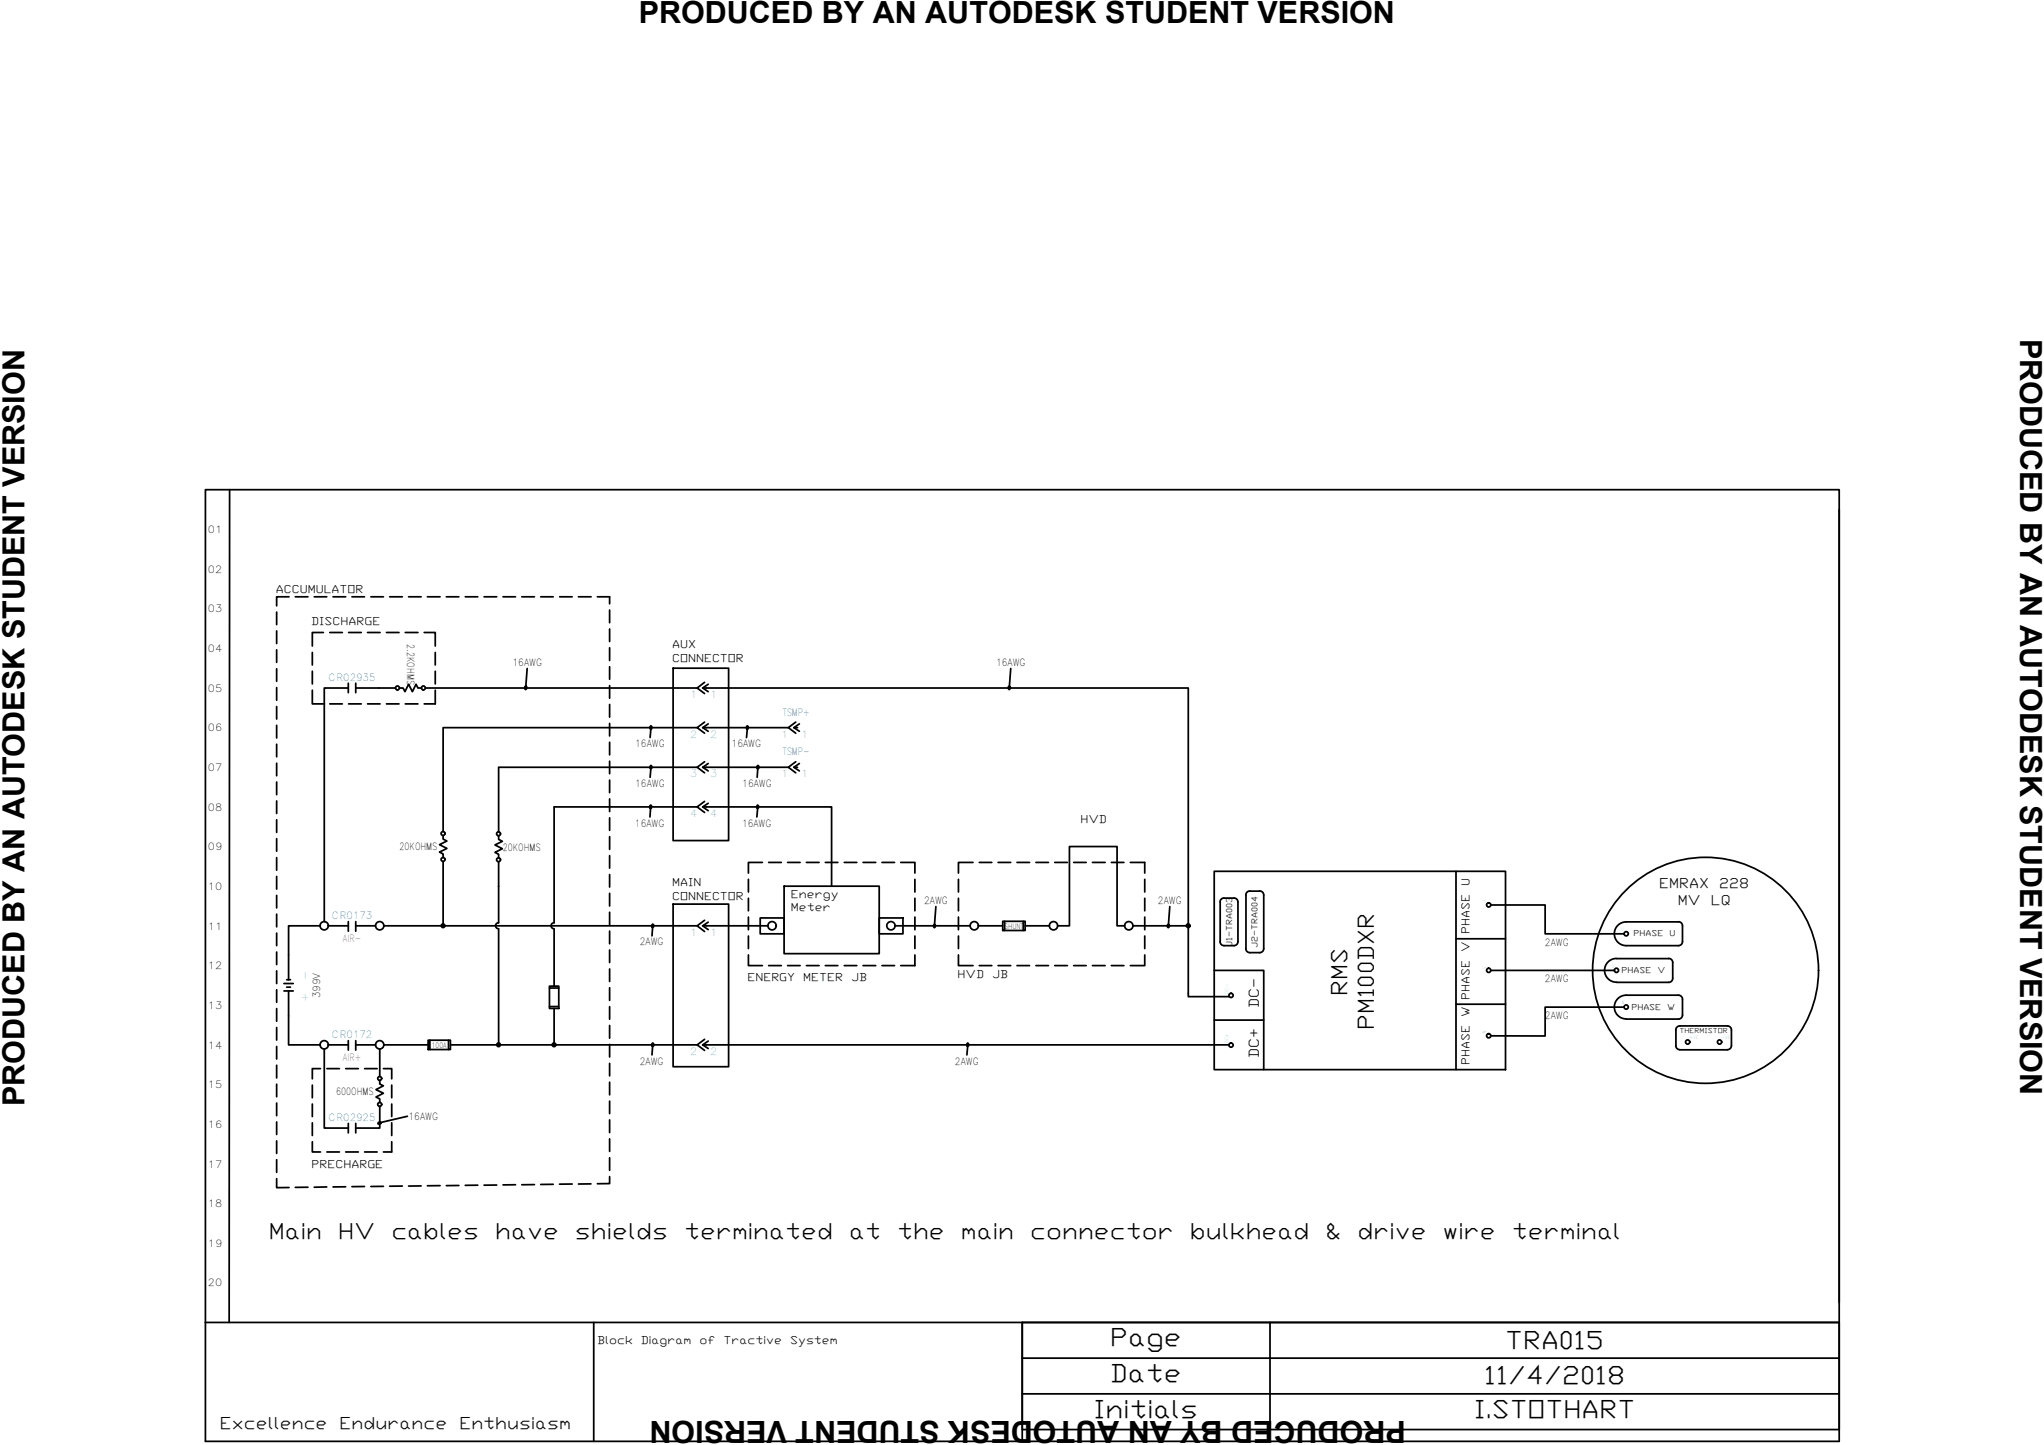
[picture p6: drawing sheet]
<svg xmlns="http://www.w3.org/2000/svg" width="297mm" height="210mm" viewBox="0 0 297 210" stroke-linecap="round" stroke-linejoin="round" font-family="sans-serif">
<g fill="none" stroke="#000" stroke-width=".25">
<path d="M29.9 71.1h237.4v138.3h-237.4zM33.4 71.1l-.1 121M267.3 74v115.2M40.2 88.9v1.8M40.2 91.6v1.9M40.2 94.4v1.8M40.2 97.1v1.9M40.2 99.9v1.8M42 86.7h-1.8v1.3M42.9 86.7h1.9M45.4 94.8v1.8M45.4 97.5v1.8"/>
<path d="M45.7 86.7h1.8M47 91.9h-1.6v1.9M47.9 91.9h1.8M48.4 86.7h1.8M50.6 99.9h-3.5v34M50.6 99.2v1.4M50.7 91.9h1.8M51.1 86.7h1.9M51.7 99.9h5.8M51.7 99.2v1.4M53.4 91.9h1.8M53.9 86.7h1.8"/>
<path d="M56.2 91.9h1.8M56.6 86.7h1.9M58 99.9h.6l.3 .6 .5-1.1 .5 1.1 .6-1.1 .2 .5h.6M58.9 91.9h1.8M59.4 86.7h1.8M61.6 91.9h1.7v1.9M61.8 99.9h39.5M62.1 86.7h1.9M63.3 94.8v1.8M63.3 97.5v1.8M64.9 86.7h1.8M67.6 86.7h1.8"/>
<path d="M70.3 86.7h1.9M73.1 86.7h1.8M75.8 86.7h1.9M76.6 97.1l-.2 2.5-.1 .2-.1 .2 .2 .2 .1-.2v-.3M78.6 86.7h1.8M81.3 86.7h1.8M84.1 86.7h1.8M86.8 86.7h1.8v1M88.6 88.6v1.9M88.6 91.4v1.8M88.6 94.1v1.8M88.6 96.9v1.8"/>
<path d="M88.6 99.6v1.8M97.8 97.1h8.1v25h-8.1zM102.1 99.9h70.6v34.6M102.4 99.1l-1.1 .8 1.1 .8M102.9 99.4l-.8 .5 .8 .6M146.9 97.1l-.2 2.5-.2 .2v.2l.1 .2 .2-.2v-.3M40.2 102.6v1.9M40.2 105.4v1.8M40.2 108.1v1.8M40.2 110.9v1.8M40.2 113.6v1.8M40.2 116.3v1.9"/>
<path d="M40.2 119.1v1.8M45.4 100.3v1.9h1.6M47.9 102.2h1.8M50.7 102.2h1.8M53.4 102.2h1.8M56.2 102.2h1.8M58.9 102.2h1.8M63.3 100.3v1.9h-1.7M72.5 111.5h28.8M72.5 111.5v9.4M88.6 102.3v1.9M88.6 105.1v1.8"/>
<path d="M88.6 107.8v1.9M88.6 110.6v1.8M88.6 113.3v1.8M88.6 116v1.9M88.6 118.8v1.8M94.5 117.4l-.1-.3 .2-.2 .1 .2v.3l-.2 .1v1.2M94.5 105.9v-.3l.1-.2 .1 .2v.2l-.1 .2-.1 1.1M94.5 111.6v-.3l.1-.1 .1 .1v.3l-.1 .1-.1 1.2M101.3 105.7h-36.9v15.1M101.3 117.2h-20.8v16.9M102.1 117.2h18.7v11.5M102.1 105.7h12.5"/>
<path d="M102.1 111.5h12.5M102.4 110.7l-1.1 .8 1.1 .8M102.4 104.9l-1.1 .8 1.1 .8M102.4 116.4l-1.1 .8 1.1 .8M102.9 110.9l-.8 .6 .8 .5M102.9 105.1l-.8 .6 .8 .5M102.9 116.7l-.8 .5 .8 .6M108.5 105.9v-.3l.1-.2 .1 .2v.2l-.1 .2-.1 1.1M110 117.4v-.3l.1-.2 .1 .2v.3l-.1 .1-.1 1.2M110.1 111.6l-.1-.3 .2-.1 .1 .1v.3l-.2 .1-.1 1.2M115.4 105.7h.5M115.4 111.5h.5"/>
<path d="M115.6 104.9l-1 .8 1 .8M115.6 110.7l-1 .8 1 .8M116.2 105.1l-.8 .6 .8 .5M116.2 110.9l-.8 .6 .8 .5M40.2 121.8v1.8M40.2 124.6v1.8M40.2 127.3v1.9M40.2 130.1v1.8M40.2 132.8v1.8M40.2 135.5v1.9M40.2 138.3v1.8M46.6 134.5h-4.7v7.8"/>
<path d="M47.7 134.5h2.9M50.6 133.9v1.4M51.7 133.9v1.4M51.7 134.5h2.9M55.8 134.5h45.5M64.4 121.4v.5l.5 .3-1 .5 1 .5-1 .6 .5 .3v.5M64.4 125.1v9.4M72.4 134a.43 .43 0 0 0-.4 .5 .43 .43 0 0 0 .4 .4M72.5 121.4v.5l.5 .3-1.1 .5 1.1 .6-1.1 .5 .6 .3v.5M72.5 125.2v8.9M72.5 134.9v16.9M80.5 134a.43 .43 0 0 0-.4 .5 .43 .43 0 0 0 .4 .4"/>
<path d="M80.5 134.9v8.3M88.6 121.5v1.9M88.6 124.3v1.8M88.6 127v1.9M88.6 129.8v1.8M88.6 132.5v1.8M88.6 135.2v1.9M88.6 138v1.8M94.8 134.7l-.1-.3 .2-.2 .1 .2v.2l-.2 .2-.1 1.1M97.8 131.3h8.1v23.7h-8.1zM102.1 134.5h9.5M102.4 133.7l-1.1 .8 1.1 .8"/>
<path d="M102.9 134l-.8 .5 .8 .5M108.8 138.7v1.6h2M108.8 127.7v1.9M108.8 130.5v1.8M108.8 133.2v1.9M108.8 136v1.8M110.5 133.3h3.4v2.4h-3.4zM110.8 125.3h-2v1.5M111.7 125.3h1.8M113.9 128.7h13.9v9.8h-13.9zM114.5 125.3h1.8M117.2 125.3h1.8"/>
<path d="M119.9 125.3h1.9M122.7 125.3h1.8M125.4 125.3h1.9M127.8 133.3h3.4v2.4h-3.4zM128.2 125.3h1.8M130.1 134.5h10.9M130.9 125.3h2.1v1.5M133 127.7v1.9M133 130.5v1.8M133 133.2v1.9M133 136v1.8M133 138.7v1.6h-2.1"/>
<path d="M136 131.7l-.2 2.5-.1 .4 .1 .2 .1-.2v-.3M139.3 138.7v1.6h2.1M139.3 127.7v1.9M139.3 130.5v1.8M139.3 133.2v1.9M139.3 136v1.8M141.4 125.3h-2.1v1.5M142.2 134.5h3.5M142.3 125.3h1.8M145 125.3h1.9M145.7 133.8h3.3v1.4h-3.3zM146 133.8v1.4"/>
<path d="M147.8 125.3h1.8M148.7 133.8v1.4M149 134.5h3.5M150.5 125.3h1.9M153.3 125.3h1.8M153.7 134.5h1.7v-11.5h6.9v11.5h1.2M156 125.3h1.8M158.8 125.3h1.8M161.5 125.3h1.8M164.3 125.3h2.1v1.5M164.7 134.5h8v10.3h5.9M166.4 138.7v1.6h-2.1"/>
<path d="M166.4 127.7v1.9M166.4 130.5v1.8M166.4 133.2v1.9M166.4 136v1.8M170 131.7l-.2 2.5-.1 .2-.1 .2 .2 .2 .1-.2v-.3M176.5 126.6h42.3v28.8h-42.3zM177.3 131v5.8M177.9 130.4a.58 .58 0 0 0-.6 .6M177.9 130.5h1.4M179.3 130.4a.58 .58 0 0 1 .6 .6M179.9 131v5.8a.58 .58 0 0 1-.6 .6h-1.4a.58 .58 0 0 1-.6-.6M181 137.8a.58 .58 0 0 0 .6 .6"/>
<path d="M181.1 130v7.8M181.6 129.4a.58 .58 0 0 0-.6 .6M181.6 129.4h1.5M183.1 129.4a.58 .58 0 0 1 .5 .6v7.8a.58 .58 0 0 1-.5 .6h-1.5M211.6 126.6v9.8M216.6 131.5h7.9v4.2h11.5M218.8 136.4h-7.2v19M234.9 139.2a1.73 1.73 0 0 0-1.7 1.8 1.73 1.73 0 0 0 1.7 1.7M234.9 139.2h7.6M242.5 139.2a.58 .58 0 0 1 .6 .6M243.1 139.8v2.3a.58 .58 0 0 1-.6 .6h-7.6M243.9 133.9a.58 .58 0 0 1 .6 .6"/>
<path d="M243.9 133.9h-7.6a1.73 1.73 0 0 0-1.7 1.7 1.73 1.73 0 0 0 1.7 1.8h7.6a.58 .58 0 0 0 .6-.6v-2.3M40.2 141v1.9M40.2 143.8v1.8M40.2 146.5v1.9M40.2 149.3v1.8M40.2 152v1.8M40.2 154.7v1.9M40.2 157.5v1.8M41.3 142.9h1.3M41.3 143.9h1.3M41.7 142.3h.5M41.7 143.4h.5"/>
<path d="M41.9 143.9v7.9h4.7M45.4 157.6v1.9M46.6 155.2h-1.2v1.5M47.1 152.4v11.5h3.5M47.5 155.2h1.8M47.7 151.8h2.9M50.2 155.2h1.9M50.6 151.2v1.3M51.7 151.2v1.3M51.7 151.8h2.9M53 155.2h1.8M55.2 156.9v.6l.5 .2-1.1 .6 1.1 .5-1.1 .6 .6 .2v.6"/>
<path d="M55.2 152.4v4M55.7 155.2h1.2v1.5M55.8 151.8h6.4M56.9 157.6v1.9M62.2 151.1h3.3v1.4h-3.3zM62.5 151.1v1.4M65.2 151.1v1.4M65.5 151.8h35.8M79.8 143.2h1.4v3.3h-1.4zM79.8 146.2h1.4M79.8 143.5h1.4M80.5 146.5v5.3"/>
<path d="M88.6 140.8v1.8M88.6 143.5v1.8M88.6 146.2v1.9M88.6 149v1.8M88.6 151.7v1.8M88.6 154.5v1.8M88.6 157.2v1.8M88.6 159.9v1.9M94.8 152l-.1-.4 .2-.1 .1 .2v.2l-.2 .2-.1 1.1M102.1 151.8h76.5M102.4 151l-1.1 .8 1.1 .8M102.9 151.2l-.8 .6 .8 .5"/>
<path d="M111.7 140.3h1.8M114.5 140.3h1.8M117.2 140.3h1.8M119.9 140.3h1.9M122.7 140.3h1.8M125.4 140.3h1.9M128.2 140.3h1.8M140.6 152l-.1-.4 .1-.1 .2 .2-.1 .2-.1 .2-.1 1.1M142.3 140.3h1.8M145 140.3h1.9M147.8 140.3h1.8M150.5 140.3h1.9"/>
<path d="M153.3 140.3h1.8M156 140.3h1.8M158.8 140.3h1.8M161.5 140.3h1.8M176.5 141h7.1v14.4M176.5 148.2h7.1M211.6 145.9h7.2M216.6 141h18M236 146.3h-11.5v4.2h-7.9M236.3 148a1.73 1.73 0 0 1-1.7-1.7 1.73 1.73 0 0 1 1.7-1.7h7.6a.58 .58 0 0 1 .6 .5v2.4a.58 .58 0 0 1-.6 .5h-7.6M243.5 149.6a.58 .58 0 0 1 .6-.6h6.9a.58 .58 0 0 1 .6 .6v2.3a.58 .58 0 0 1-.6 .6M243.5 151.9a.58 .58 0 0 0 .6 .6"/>
<path d="M243.6 149.6v2.3M244.1 152.5h6.9M40.2 171.2v1.3h1.8M40.2 160.2v1.9M40.2 163v1.8M40.2 165.7v1.8M40.2 168.5v1.8M44.8 172.5h-1.9M45.4 165.9v1.4h1.2M45.4 160.4v1.8M45.4 163.1v1.8M47.5 172.4l-1.8 .1"/>
<path d="M47.5 167.3h1.8M50.2 172.4h-1.8M50.2 167.3h1.9M50.6 163.2v1.4M51.7 163.2v1.4M53 172.4h-1.9M53 167.3h1.8M55.2 160.7v3.2h-3.5M55.7 172.3l-1.8 .1M56.9 160.4v1.8M56.9 163.1v1.8M56.9 165.9v1.4h-1.2"/>
<path d="M58.5 172.3h-1.9M59.2 162.2l-3.8 .8h-.2l-.2 .1-.1 .1 .2 .1 .3-.2M61.2 172.3h-1.8M64 172.2h-1.9M66.7 172.2h-1.8M69.4 172.2h-1.8M72.2 172.1l-1.9 .1M74.9 172.1h-1.8M77.7 172.1h-1.9M80.4 172l-1.8 .1M83.1 172h-1.8M85.9 172h-1.8"/>
<path d="M88.6 170.9v1l-1.8 .1M88.6 162.7v1.8M88.6 165.4v1.9M88.6 168.2v1.8M29.8 192.1h237.5v15.6h-118.7v-15.6v17.3M86.3 192.1v17.3M148.6 197.3h118.7M184.6 192.1v15.6M148.6 202.5h118.7"/>
<circle cx="57.8" cy="99.9" r=".29"/>
<circle cx="61.5" cy="99.9" r=".29"/>
<circle cx="47.1" cy="134.5" r=".6"/>
<circle cx="55.2" cy="134.5" r=".6"/>
<circle cx="64.4" cy="121.1" r=".29"/>
<circle cx="64.4" cy="124.8" r=".29"/>
<circle cx="64.4" cy="134.5" r=".26"/>
<circle cx="64.4" cy="134.5" r=".16"/>
<circle cx="64.4" cy="134.5" r=".07"/>
<circle cx="72.4" cy="124.9" r=".29"/>
<circle cx="72.4" cy="121.1" r=".29"/>
<circle cx="112.2" cy="134.5" r=".6"/>
<circle cx="129.5" cy="134.5" r=".6"/>
<circle cx="141.6" cy="134.5" r=".6"/>
<circle cx="153.1" cy="134.5" r=".6"/>
<circle cx="164" cy="134.5" r=".6"/>
<circle cx="172.7" cy="134.5" r=".26"/>
<circle cx="172.7" cy="134.5" r=".16"/>
<circle cx="172.7" cy="134.5" r=".07"/>
<circle cx="216.3" cy="131.4" r=".31"/>
<circle cx="236.3" cy="135.6" r=".31"/>
<circle cx="47.1" cy="151.8" r=".6"/>
<circle cx="55.2" cy="151.8" r=".6"/>
<circle cx="55.2" cy="156.7" r=".29"/>
<circle cx="72.4" cy="151.8" r=".26"/>
<circle cx="72.4" cy="151.8" r=".16"/>
<circle cx="72.4" cy="151.8" r=".07"/>
<circle cx="80.5" cy="151.8" r=".26"/>
<circle cx="80.5" cy="151.8" r=".16"/>
<circle cx="80.5" cy="151.8" r=".07"/>
<circle cx="178.9" cy="151.8" r=".31"/>
<circle cx="178.9" cy="144.6" r=".31"/>
<circle cx="216.3" cy="150.5" r=".31"/>
<circle cx="216.3" cy="141" r=".31"/>
<circle cx="234.9" cy="141" r=".31"/>
<circle cx="236.3" cy="146.3" r=".31"/>
<circle cx="245.3" cy="151.4" r=".31"/>
<circle cx="247.9" cy="141" r="16.4"/>
<circle cx="249.9" cy="151.4" r=".31"/>
<circle cx="55.2" cy="160.4" r=".29"/>
</g>
<g font-size="4.4">
<text x="92.8" y="3.4">PRODUCED BY AN AUTODESK STUDENT VERSION</text>
<text x="293.6" y="49.2" transform="rotate(90 293.6 49.2)">PRODUCED BY AN AUTODESK STUDENT VERSION</text>
<text x="3.5" y="160.6" transform="rotate(-90 3.5 160.6)">PRODUCED BY AN AUTODESK STUDENT VERSION</text>
<text x="204.3" y="206.4" transform="rotate(180 204.3 206.4)">PRODUCED BY AN AUTODESK STUDENT VERSION</text>
</g>
<g font-size="3.6">
<text x="161.3" y="195.6">Page</text>
<text x="218.7" y="196">TRA015</text>
<text x="161.3" y="200.8">Date</text>
<text x="215.7" y="201">11/4/2018</text>
<text x="158.9" y="205.9">Initials</text>
<text x="214.2" y="205.9">I.STOTHART</text>
</g>
<g font-size="3.2">
<text x="195.8" y="144.6" transform="rotate(-90 195.8 144.6)">RMS</text>
<text x="199.7" y="149.6" transform="rotate(-90 199.7 149.6)">PM100DXR</text>
<text x="39.1" y="180">Main</text>
<text x="49.1" y="180">HV</text>
<text x="56.9" y="180">cables</text>
<text x="72" y="180">have</text>
<text x="83.6" y="180">shields</text>
<text x="99.4" y="180">terminated</text>
<text x="123.4" y="180">at</text>
<text x="130.4" y="180">the</text>
<text x="139.6" y="180">main</text>
<text x="149.7" y="180">connector</text>
<text x="172.9" y="180">bulkhead</text>
<text x="192.6" y="180">&amp;</text>
<text x="197.3" y="180">drive</text>
<text x="209.6" y="180">wire</text>
<text x="219.7" y="180">terminal</text>
</g>
<g font-size="2.4">
<text x="31.9" y="207.6">Excellence</text>
<text x="49.4" y="207.6">Endurance</text>
<text x="66.8" y="207.6">Enthusiasm</text>
</g>
<g font-size="2">
<text x="241.1" y="129">EMRAX</text>
<text x="243.8" y="131.5">MV</text>
<text x="248.6" y="131.5">LQ</text>
<text x="249.8" y="129">228</text>
<text x="182.9" y="146.4" transform="rotate(-90 182.9 146.4)">DC-</text>
<text x="182.9" y="153.6" transform="rotate(-90 182.9 153.6)">DC+</text>
</g>
<g font-size="1.6">
<text x="40.1" y="86.1">ACCUMULATOR</text>
<text x="45.2" y="90.7">DISCHARGE</text>
<text x="97.7" y="94.2">AUX</text>
<text x="97.7" y="96.1">CONNECTOR</text>
<text x="157" y="119.5">HVD</text>
<text x="97.7" y="128.7">MAIN</text>
<text x="97.7" y="130.7">CONNECTOR</text>
<text x="114.9" y="130.5">Energy</text>
<text x="213.5" y="128.8" transform="rotate(-90 213.5 128.8)">U</text>
<text x="114.9" y="132.4">Meter</text>
<text x="213.5" y="135.7" transform="rotate(-90 213.5 135.7)">PHASE</text>
<text x="108.6" y="142.6">ENERGY</text>
<text x="116.7" y="142.6">METER</text>
<text x="123.7" y="142.6">JB</text>
<text x="139.1" y="142">HVD</text>
<text x="144.2" y="142">JB</text>
<text x="213.5" y="138.3" transform="rotate(-90 213.5 138.3)">V</text>
<text x="213.5" y="147.8" transform="rotate(-90 213.5 147.8)">W</text>
<text x="213.5" y="145.2" transform="rotate(-90 213.5 145.2)">PHASE</text>
<text x="213.5" y="154.7" transform="rotate(-90 213.5 154.7)">PHASE</text>
<text x="45.3" y="169.6">PRECHARGE</text>
<text x="86.8" y="195.2">Block</text>
<text x="93.2" y="195.2">Diagram</text>
<text x="101.7" y="195.2">of</text>
<text x="105.1" y="195.2">Tractive</text>
<text x="114.8" y="195.2">System</text>
</g>
<g font-size="1.5">
<text x="30.2" y="77.4">01</text>
<text x="30.2" y="83.2">02</text>
<text x="30.2" y="89">03</text>
<text x="30.2" y="94.7">04</text>
<text x="59.1" y="93.6" transform="rotate(90 59.1 93.6)">2.2KOHMS</text>
<text x="30.2" y="100.5">05</text>
<text x="74.5" y="96.8">16AWG</text>
<text x="144.8" y="96.8">16AWG</text>
<text x="30.2" y="106.2">06</text>
<text x="30.2" y="112">07</text>
<text x="92.3" y="108.6">16AWG</text>
<text x="106.3" y="108.6">16AWG</text>
<text x="30.2" y="117.8">08</text>
<text x="92.3" y="114.3">16AWG</text>
<text x="107.9" y="114.3">16AWG</text>
<text x="30.2" y="123.5">09</text>
<text x="58.1" y="123.5">20KOHMS</text>
<text x="73.1" y="123.6">20KOHMS</text>
<text x="92.3" y="120.1">16AWG</text>
<text x="107.8" y="120.1">16AWG</text>
<text x="30.2" y="129.3">10</text>
<text x="134.3" y="131.4">2AWG</text>
<text x="168.3" y="131.4">2AWG</text>
<text x="30.2" y="135">11</text>
<text x="93" y="137.3">2AWG</text>
<text x="224.5" y="137.4">2AWG</text>
<text x="30.2" y="140.8">12</text>
<text x="224.5" y="142.7">2AWG</text>
<text x="30.2" y="146.6">13</text>
<text x="46.5" y="145" transform="rotate(-90 46.5 145)">399V</text>
<text x="224.5" y="148">2AWG</text>
<text x="30.2" y="152.3">14</text>
<text x="93" y="154.6">2AWG</text>
<text x="138.8" y="154.6">2AWG</text>
<text x="30.2" y="158.1">15</text>
<text x="48.9" y="159.1">600OHMS</text>
<text x="30.2" y="163.8">16</text>
<text x="59.4" y="162.7">16AWG</text>
<text x="30.2" y="169.6">17</text>
<text x="30.2" y="175.4">18</text>
<text x="30.2" y="181.1">19</text>
<text x="30.2" y="186.9">20</text>
</g>
<g font-size="1.5" fill="#007fff">
<text x="47.7" y="98.9">CR02935</text>
<text x="113.8" y="104">TSMP+</text>
<text x="113.8" y="109.7">TSMP-</text>
<text x="48.2" y="133.5">CR0173</text>
<text x="48.2" y="150.8">CR0172</text>
<text x="47.7" y="162.8">CR02925</text>
</g>
<g font-size="1.5" fill="#6eddc1">
<text x="100.3" y="101.4">1</text>
<text x="103.2" y="101.4">1</text>
<text x="100.3" y="107.2">2</text>
<text x="103.2" y="107.2">2</text>
<text x="113.5" y="107.2">1</text>
<text x="116.4" y="107.2">1</text>
<text x="100.3" y="112.9">3</text>
<text x="103.2" y="112.9">3</text>
<text x="113.5" y="112.9">1</text>
<text x="116.4" y="112.9">1</text>
<text x="100.3" y="118.7">4</text>
<text x="103.2" y="118.7">4</text>
<text x="100.3" y="136">1</text>
<text x="103.2" y="136">1</text>
<text x="44.8" y="142.4" transform="rotate(-90 44.8 142.4)">-</text>
<text x="44.8" y="145.6" transform="rotate(-90 44.8 145.6)">+</text>
<text x="100.3" y="153.3">2</text>
<text x="103.2" y="153.3">2</text>
</g>
<g font-size="1.5" fill="#ff3f00">
<text x="49.8" y="136.8">AIR-</text>
<text x="49.8" y="154.1">AIR+</text>
</g>
<g font-size="1.2">
<text x="179.1" y="137.5" transform="rotate(-90 179.1 137.5)">J1-TRA003</text>
<text x="182.8" y="137.7" transform="rotate(-90 182.8 137.7)">J2-TRA004</text>
<text x="237.4" y="136">PHASE</text>
<text x="242.6" y="136">U</text>
<text x="235.6" y="141.3">PHASE</text>
<text x="240.9" y="141.3">V</text>
<text x="237.1" y="146.7">PHASE</text>
<text x="242.3" y="146.7">W</text>
</g>
<g font-size="1.1">
<text x="146" y="134.9">SHUNT</text>
<text x="62.8" y="152.2">100A</text>
</g>
<text font-size="1" x="244.1" y="150">THERMISTOR</text>
<g font-size=".7" fill="#6eddc1">
<text x="215.9" y="131.2" transform="rotate(-90 215.9 131.2)">U</text>
<text x="235.6" y="135.2">U</text>
<text x="215.9" y="140.7" transform="rotate(-90 215.9 140.7)">V</text>
<text x="234.3" y="140.6">V</text>
<text x="178.5" y="144.3" transform="rotate(-90 178.5 144.3)">DC-</text>
<text x="235.6" y="145.9">W</text>
<text x="178.5" y="151.5" transform="rotate(-90 178.5 151.5)">DC+</text>
<text x="215.9" y="150.2" transform="rotate(-90 215.9 150.2)">W</text>
<text x="245.5" y="151">+VE</text>
<text x="250.2" y="151">-VE</text>
</g>
</svg>
